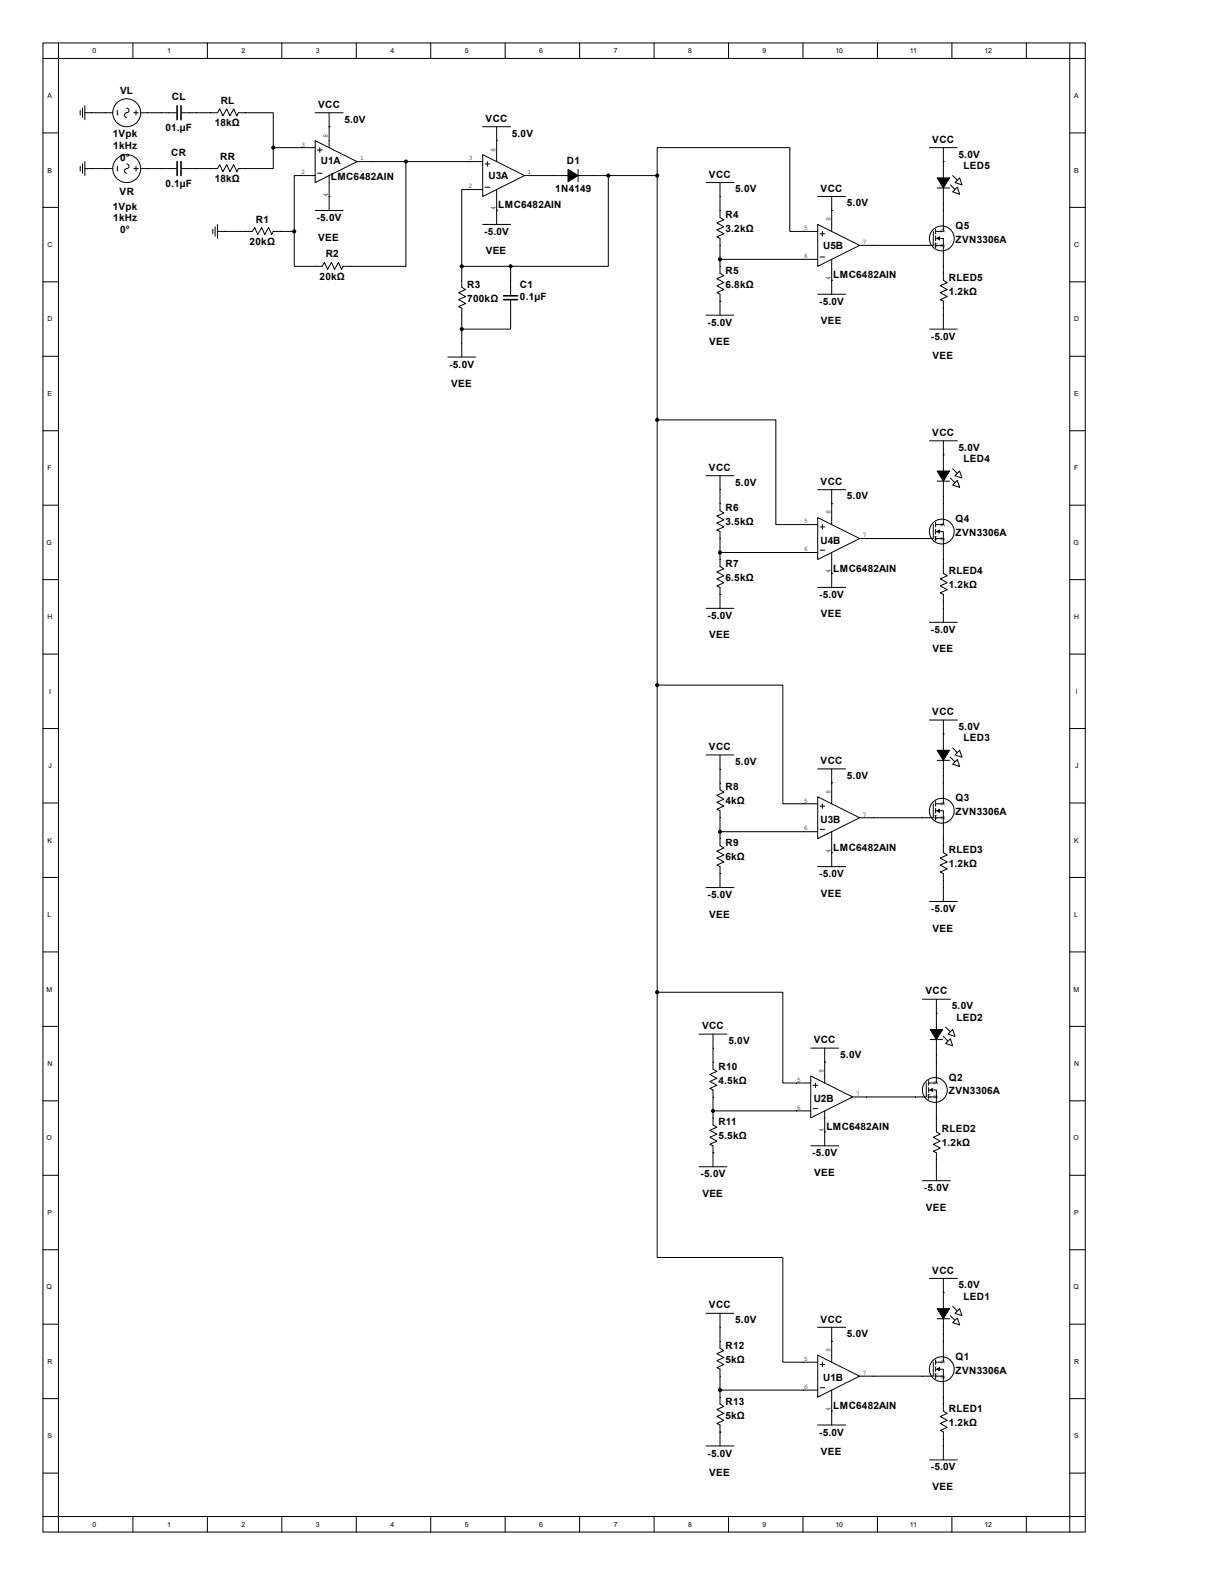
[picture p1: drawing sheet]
<svg xmlns="http://www.w3.org/2000/svg" width="216mm" height="279mm" viewBox="0 0 216 279" stroke-linecap="round" stroke-linejoin="round" font-family="sans-serif">
<g fill="none" stroke="#000" stroke-width=".18">
<path d="M7.6 7.6h184.9v264.2h-184.9zM7.6 10.4h184.9M10.4 7.6v264.2M14.2 19.6v.8M14.6 19.2v1.6M15 18.8v2.4M20.8 19.6v.8M22.5 19.2a.46 .46 0 0 1 .4 .5 .46 .46 0 0 1-.6 .4 .41 .41 0 0 0-.2 .4 .41 .41 0 0 0 .4 .3M23.6 7.6v2.8M24.1 19.6v.8M36.8 7.6v2.8M50 7.6v2.8"/>
<path d="M63.2 7.6v2.8M76.4 7.6v2.8M89.6 7.6v2.8M102.8 7.6v2.8M116 7.6v2.8M129.2 7.6v2.8M142.5 7.6v2.8M155.7 7.6v2.8M168.9 7.6v2.8M182.1 7.6v2.8M189.8 7.6v264.2M7.6 23.6h2.8"/>
<path d="M7.6 36.8h2.8M14.2 29.5v.8M14.6 29.1v1.6M15 20h5M15 29.9h5M15 28.7v2.4M20.8 29.5v.8M22.5 29.1a.46 .46 0 0 1 .4 .5 .46 .46 0 0 1-.6 .4 .41 .41 0 0 0-.2 .4 .41 .41 0 0 0 .4 .3M23.7 20h.8M23.7 29.9h.8M24.1 29.5v.8M25 20h6.3"/>
<path d="M25 29.9h6.3M32.2 20h2.7M32.2 29.9h2.7M37.3 20h1.3l.4-.7 .5 1.3 .7-1.3 .6 1.3 .7-1.3 .5 1.3 .3-.6h6.2v6.2M38.6 39.8v2.5M48.5 26.2v3.7h-6.2l-.3 .6-.5-1.3-.7 1.3-.6-1.3-.7 1.3-.5-1.3-.4 .7h-1.3M48.5 26.2h7.4M55.9 25l7.4 3.7-7.4 3.7zM55.9 31.1h-3.7v10M55.9 20h5M55.9 37.3h5M56.3 30.7h.8"/>
<path d="M56.3 26.6h.8M56.7 26.2v.8M58.4 22.5h.1M58.4 34.9h.1M58.4 20v6.2M58.4 31.1v6.2M63.3 28.7h22.3M72 28.7v18.5h-11.1l-.3 .6-.6-1.2-.6 1.2-.6-1.2-.7 1.2-.5-1.2-.5 .6h-4.9v-6.1M85.6 27.4l7.5 3.7-7.5 3.8zM85.6 33.6h-3.7v13.6M85.6 22.5h5M85.6 39.8h5"/>
<path d="M86 33.2h.9M86 29.1h.9M86.5 28.7v.8M88.1 25h.1M88.1 37.3h.1M88.1 22.5v6.2M88.1 33.6v6.2M93.1 31.1h14.8v16.1h-17.3M102.6 30v2.2M125.3 32.4h4.9M127.7 32.4v6.2l.7 .4-1.2 .5 1.2 .7-1.2 .6 1.2 .7-1.2 .5 .5 .3v6.2l.7 .4-1.2 .5 1.2 .7-1.2 .6 1.2 .7-1.2 .5 .5 .3v3.7M145.1 39.8l7.4 3.7-7.4 3.7z"/>
<path d="M145.1 34.9h4.9M147.5 37.3h.1M147.5 34.9v6.2M164.9 26.2h4.9M166.3 33.3h2.2M167.4 28.7h.1M167.4 26.2v14.9h-1.4M168.6 32.8l.8 .8M169 31.1l.8 .9M169.8 33.2l.4 1.2-1.2-.4zM170.2 31.6l.5 1.2-1.3-.4zM189.8 23.6h2.7"/>
<path d="M189.8 36.8h2.7M7.6 50h2.8M37.8 40.6v.9M38.2 40.2v1.7M38.6 41.1h6.2l.4-.7 .5 1.2 .7-1.2 .6 1.2 .7-1.2 .5 1.2 .3-.5h3.7M81.9 47.2v3.8l.7 .4-1.2 .5 1.2 .7-1.2 .6 1.2 .6-1.2 .6 .5 .3v8.6M81.9 47.2h8.7M90.6 53.3v5.1h-8.7M90.6 47.2v5.1M125.3 55.9h4.9M127.7 53.4h.1M127.7 46h17.4"/>
<path d="M142.6 41.1h2.5M145.1 52.2h4.9M145.5 45.6h.8M145.5 41.5h.8M145.9 41.1v.8M147.5 49.7h.1M147.5 46v6.2M164.9 58.4h4.9M165.6 41.1v2.4h-13.1M166 43.5h1.4v6.2l.6 .4-1.2 .6 1.2 .7-1.2 .5 1.2 .7-1.2 .6 .6 .2v5M166 42.3h1.4v1.2M166 40.6v.9"/>
<path d="M166 41.9v.8M166 43.1v.8M189.8 50h2.7M7.6 63.2h2.8M7.6 76.4h2.8M79.4 63.3h5M164.9 78.2h4.9M167.4 78.2v2.5M189.8 63.2h2.7M189.8 76.4h2.7M7.6 89.6h2.8M125.3 84.4h4.9"/>
<path d="M127.7 89.3v1.3l.7 .4-1.2 .5 1.2 .7-1.2 .6 1.2 .7-1.2 .5 .5 .3v1.2M127.7 99.3v1.2l.7 .4-1.2 .6 1.2 .6-1.2 .6 1.2 .7-1.2 .5 .5 .3v3.7M127.7 84.4v2.5M142.6 93.1h2.5M142.6 98h2.5M145.1 91.8l7.4 3.7-7.4 3.8zM145.1 86.9h4.9M145.5 97.6h.8M145.5 93.5h.8M145.9 93.1v.8M147.5 86.9v6.2M147.5 98v6.2"/>
<path d="M152.5 95.5h2.5M166.3 85.4h2.2M167.4 83.2v3.7M168.6 84.8l.8 .8M169 83.2l.8 .8M189.8 89.6h2.7M7.6 102.8h2.8M7.6 116h2.8M125.3 107.9h4.9M145.1 104.2h4.9M164.9 110.4h4.9M167.4 100.5v1.2l.6 .4-1.2 .6 1.2 .7-1.2 .5 1.2 .7-1.2 .6 .6 .2v1.3"/>
<path d="M167.4 107.9v2.5M189.8 102.8h2.7M189.8 116h2.7M7.6 129.2h2.8M189.8 129.2h2.7M7.6 142.5h2.8M7.6 155.7h2.8M189.8 142.5h2.7M189.8 155.7h2.7M7.6 168.9h2.8M189.8 168.9h2.7M7.6 182.1h2.8"/>
<path d="M7.6 195.3h2.8M189.8 182.1h2.7M189.8 195.3h2.7M7.6 208.5h2.8M189.8 208.5h2.7M7.6 221.7h2.8M7.6 234.9h2.8M189.8 221.7h2.7M189.8 234.9h2.7M7.6 248.1h2.8M189.8 248.1h2.7M7.6 261.3h2.8"/>
<path d="M7.6 269h184.9M23.6 269v2.8M36.8 269v2.8M50 269v2.8M63.2 269v2.8M76.4 269v2.8M89.6 269v2.8M102.8 269v2.8M116 269v2.8M129.2 269v2.8M142.5 269v2.8M155.7 269v2.8"/>
<path d="M168.9 269v2.8M182.1 269v2.8M189.8 261.3h2.7"/>
<circle cx="22.5" cy="29.9" r="2.48"/>
<circle cx="22.5" cy="20" r="2.48"/>
<circle cx="167.1" cy="42.3" r="2.2"/>
</g>
<path d="M31.4 18.8v2.4M32.1 18.8v2.4M31.4 28.7v2.4M32.1 28.7v2.4M89.3 52.5h2.5M89.3 53.2h2.5" fill="none" stroke="#000" stroke-width=".28"/>
<g fill="#000" stroke="#000" stroke-width=".18">
<path d="M100.8 30l1.8 1.1-1.8 1.1zM166.3 31.6h2.2l-1.1 1.7zM166.3 42.3l.4-.3v.6zM166.3 83.6h2.2l-1.1 1.8z"/>
<circle cx="48.5" cy="26.2" r=".28"/>
<circle cx="72" cy="28.7" r=".28"/>
<circle cx="107.9" cy="31.1" r=".28"/>
<circle cx="52.2" cy="41.1" r=".28"/>
<circle cx="81.9" cy="58.4" r=".28"/>
<circle cx="81.9" cy="47.2" r=".28"/>
<circle cx="90.6" cy="47.2" r=".28"/>
<circle cx="127.7" cy="46" r=".28"/>
<circle cx="127.7" cy="98" r=".28"/>
</g>
<g fill="#fff" stroke="#000" stroke-width=".18">
<path d="M169.4 84.4l.8-.8 .5 1.2z"/>
<path d="M169.8 85.2l.4 1.3-1.2-.5z"/>
</g>
<g fill="none" stroke="#000" stroke-width=".18">
<path d="M127.7 86.9v2.4M127.7 95.5v3.8M127.7 98h14.9M147.5 89.3h.1M165.6 93.1v2.4h-10.6M166 95.5h1.4v5M166 94.3h1.4v1.2M166 92.6v.9M166 93.9v.8M166 95.1v.8M167.4 86.9v6.2h-1.4M167.4 80.7h.1"/>
<path d="M167.4 80.7v2.5M127.7 105.4h.1M147.5 101.7h.1M167.4 106.7v1.2M125.3 133.9h4.9M127.7 138.9v1.2l.7 .4-1.2 .6 1.2 .7-1.2 .5 1.2 .7-1.2 .6 .5 .2v1.3M127.7 133.9v2.5M145.1 136.4h4.9M147.5 136.4v6.2M164.9 127.7h4.9M166.3 134.9h2.2M167.4 127.7v2.5"/>
<path d="M167.4 132.7v3.7M168.6 134.3l.8 .9M169 132.7l.8 .8M125.3 157.4h4.9M127.7 148.8v1.2l.7 .4-1.2 .6 1.2 .7-1.2 .5 1.2 .7-1.2 .6 .5 .2v3.7M142.6 142.6h2.5M142.6 147.5h2.5M145.1 141.4l7.4 3.7-7.4 3.7zM145.1 153.7h4.9M145.5 147.1h.8M145.5 143h.8M145.9 142.6v.8"/>
<path d="M147.5 147.5v6.2M152.5 145.1h2.5M164.9 159.9h4.9M167.4 150v1.3l.6 .4-1.2 .5 1.2 .7-1.2 .6 1.2 .6-1.2 .6 .6 .3v1.2M167.4 157.4v2.5"/>
<circle cx="167.1" cy="94.3" r="2.2"/>
</g>
<g fill="#000" stroke="#000" stroke-width=".18">
<path d="M166.3 94.3l.4-.3v.6zM166.3 133.1h2.2l-1.1 1.8z"/>
<circle cx="127.7" cy="147.5" r=".28"/>
</g>
<g fill="#fff" stroke="#000" stroke-width=".18">
<path d="M169.4 133.9l.8-.8 .5 1.2z"/>
<path d="M169.8 134.7l.4 1.3-1.2-.4z"/>
</g>
<g fill="none" stroke="#000" stroke-width=".18">
<path d="M127.7 136.4v2.5M147.5 138.9h.1M167.4 136.4v6.2h-1.4M167.4 130.2h.1M167.4 130.2v2.5M127.7 155h.1M127.7 145.1v3.7M127.7 147.5h14.9M147.5 151.3h.1M165.6 142.6v2.5h-10.6M166 145.1h1.4v4.9M166 143.8h1.4v1.3"/>
<path d="M166 142.2v.8M166 143.4v.8M166 144.7v.8M167.4 156.2v1.2M163.6 177.3h5M166.1 177.3v2.4M124 183.5h5M126.5 188.4v1.2l.7 .5-1.3 .5 1.3 .7-1.3 .5 1.3 .7-1.3 .6 .6 .3v1.2M126.5 198.3v1.2l.7 .5-1.3 .5 1.3 .7-1.3 .6 1.3 .6-1.3 .6 .6 .3v3.7M126.5 183.5v2.4M141.4 192.1h2.4M141.4 197.1h2.4"/>
<path d="M143.8 190.9l7.5 3.7-7.5 3.7zM143.8 185.9h5M144.2 196.7h.9M144.2 192.5h.9M144.7 192.1v.8M146.3 185.9v6.2M146.3 197.1v6.2M151.3 194.6h2.4M165 184.4h2.2M166.1 199.5v1.3l.7 .4-1.2 .6 1.2 .6-1.2 .6 1.2 .7-1.2 .5 .5 .3v1.2M166.1 182.2v3.7M167.4 183.9l.8 .8"/>
<path d="M167.8 182.2l.8 .8M124 207h5M143.8 203.3h5M163.6 209.5h5M166.1 207v2.5"/>
<circle cx="167.1" cy="143.8" r="2.2"/>
</g>
<g fill="#000" stroke="#000" stroke-width=".18">
<path d="M166.3 143.8l.4-.2v.5zM165 182.6h2.2l-1.1 1.8z"/>
<circle cx="126.5" cy="197.1" r=".28"/>
</g>
<g fill="#fff" stroke="#000" stroke-width=".18">
<path d="M168.2 183.5l.8-.9 .4 1.3z"/>
<path d="M167.8 185.1l.8-.8 .4 1.2z"/>
</g>
<g fill="none" stroke="#000" stroke-width=".18">
<path d="M166.1 179.7h.1M166.1 179.7v2.5M126.5 185.9v2.5M126.5 194.6v3.7M126.5 197.1h14.9M146.3 188.4h.1M164.3 192.1v2.5h-10.6M164.7 194.6h1.4v4.9M164.7 193.4h1.4v1.2M164.7 191.7v.8M164.7 192.9v.9M164.7 194.2v.8"/>
<path d="M166.1 185.9v6.2h-1.4M126.5 204.5h.1M146.3 200.8h.1M166.1 205.7v1.3M125.3 233h4.9M127.7 237.9v1.3l.7 .4-1.2 .5 1.2 .7-1.2 .6 1.2 .7-1.2 .5 .5 .3M127.7 233v2.5M145.1 235.5h4.9M147.5 235.5v6.1M164.9 226.8h4.9M166.3 233.9h2.2M167.4 226.8v2.5"/>
<path d="M167.4 231.7v3.8M168.6 233.4l.8 .8M169 231.7l.8 .9M125.3 256.5h4.9M127.7 247.8v1.3l.7 .4-1.2 .5 1.2 .7-1.2 .6 1.2 .7-1.2 .5 .5 .3v3.7M127.7 242.9v1.2M142.6 241.6h2.5M142.6 246.6h2.5M145.1 240.4l7.4 3.7-7.4 3.7zM145.1 252.8h4.9M145.5 246.2h.8M145.5 242.1h.8"/>
<path d="M145.9 241.6v.9M147.5 246.6v6.2M152.5 244.1h2.5M164.9 259h4.9M167.4 249.1v1.2l.6 .4-1.2 .6 1.2 .7-1.2 .5 1.2 .7-1.2 .6 .6 .2v1.3M167.4 256.5v2.5"/>
<circle cx="165.8" cy="193.4" r="2.2"/>
</g>
<g fill="#000" stroke="#000" stroke-width=".18">
<path d="M165 193.4l.4-.3v.5zM166.3 232.2h2.2l-1.1 1.7z"/>
<circle cx="127.7" cy="246.6" r=".28"/>
</g>
<g fill="#fff" stroke="#000" stroke-width=".18">
<path d="M169.4 233l.8-.8 .5 1.2z"/>
<path d="M169 234.6l.8-.8 .4 1.2z"/>
</g>
<g fill="none" stroke="#000" stroke-width=".18">
<path d="M34.9 29.9h2.4M34.9 20h2.4M107.9 31.1h8.7M116.6 31.1v-4.9h23.5v14.9h2.5M116.6 31.1v144.9M116.6 74.5h21v18.6h5M116.6 121.5h22.3v21.1h3.7M116.6 176v47.1h22.3v18.5h3.7M116.6 176h22.3v16.1h2.5M127.7 235.5v2.4M147.5 237.9h.1M167.4 235.5v6.1h-1.4"/>
<path d="M167.4 229.3h.1M167.4 229.3v2.4M127.7 254h.1M127.7 244.1v3.7M127.7 246.6h14.9M147.5 250.3h.1M165.6 241.6v2.5h-10.6M166 244.1h1.4v5M166 242.9h1.4v1.2M166 241.2v.9M166 242.5v.8M166 243.7v.8"/>
<path d="M167.4 255.3v1.2"/>
<circle cx="167.1" cy="242.9" r="2.2"/>
</g>
<g fill="#000" stroke="#000" stroke-width=".18">
<path d="M166.3 242.9l.4-.3v.6z"/>
<circle cx="116.6" cy="31.1" r=".28"/>
<circle cx="116.6" cy="74.5" r=".28"/>
<circle cx="116.6" cy="121.5" r=".28"/>
<circle cx="116.6" cy="176" r=".28"/>
</g>
<g font-size="1.8">
<text x="21.3" y="16.7">VL</text>
<text x="30.5" y="17.8">CL</text>
<text x="29.3" y="23.3">01.µF</text>
<text x="38.1" y="22.4">18kΩ</text>
<text x="39.2" y="18.5">RL</text>
<text x="56.4" y="19.1">VCC</text>
<text x="61.1" y="21.8">5.0V</text>
<text x="86.1" y="21.6">VCC</text>
<text x="20" y="24.4">1Vpk</text>
<text x="20.1" y="26.5">1kHz</text>
<text x="21.3" y="28.5">0°</text>
<text x="30.4" y="27.7">CR</text>
<text x="39.1" y="28.4">RR</text>
<text x="56.9" y="29.2">U1A</text>
<text x="90.8" y="24.2">5.0V</text>
<text x="100.5" y="29.2">D1</text>
<text x="165.4" y="25.3">VCC</text>
<text x="170.1" y="27.9">5.0V</text>
<text x="21.2" y="34.7">VR</text>
<text x="29.3" y="33.2">0.1µF</text>
<text x="38.1" y="32.3">18kΩ</text>
<text x="58.7" y="31.9">LMC6482AIN</text>
<text x="86.7" y="31.7">U3A</text>
<text x="98.5" y="34.1">1N4149</text>
<text x="125.8" y="31.5">VCC</text>
<text x="130.4" y="34.1">5.0V</text>
<text x="145.6" y="34">VCC</text>
<text x="170.9" y="30">LED5</text>
<text x="20" y="37.2">1Vpk</text>
<text x="20.1" y="39.2">1kHz</text>
<text x="21.3" y="41.3">0°</text>
<text x="45.4" y="39.5">R1</text>
<text x="56.2" y="39.2">-5.0V</text>
<text x="85.9" y="41.7">-5.0V</text>
<text x="88.4" y="36.9">LMC6482AIN</text>
<text x="128.7" y="38.7">R4</text>
<text x="128.7" y="41.1">3.2kΩ</text>
<text x="150.2" y="36.6">5.0V</text>
<text x="169.5" y="40.6">Q5</text>
<text x="44.3" y="43.5">20kΩ</text>
<text x="56.5" y="42.7">VEE</text>
<text x="57.8" y="45.7">R2</text>
<text x="86.2" y="45.1">VEE</text>
<text x="146" y="44.2">U5B</text>
<text x="169.5" y="43.1">ZVN3306A</text>
<text x="56.7" y="49.7">20kΩ</text>
<text x="82.9" y="51.1">R3</text>
<text x="82.9" y="53.6">700kΩ</text>
<text x="92.2" y="51.1">C1</text>
<text x="92.2" y="53.3">0.1µF</text>
<text x="128.7" y="48.6">R5</text>
<text x="128.7" y="51.1">6.8kΩ</text>
<text x="147.8" y="49.4">LMC6482AIN</text>
<text x="168.3" y="49.8">RLED5</text>
<text x="168.3" y="52.3">1.2kΩ</text>
<text x="125.5" y="57.8">-5.0V</text>
<text x="145.3" y="54.1">-5.0V</text>
<text x="145.6" y="57.5">VEE</text>
<text x="79.7" y="65.2">-5.0V</text>
<text x="125.8" y="61.3">VEE</text>
<text x="165.1" y="60.3">-5.0V</text>
<text x="165.4" y="63.7">VEE</text>
<text x="80.1" y="68.7">VEE</text>
<text x="165.4" y="77.3">VCC</text>
<text x="125.8" y="83.5">VCC</text>
<text x="170.1" y="80">5.0V</text>
<text x="170.9" y="82">LED4</text>
<text x="130.4" y="86.1">5.0V</text>
<text x="145.6" y="86">VCC</text>
<text x="150.2" y="88.6">5.0V</text>
<text x="128.7" y="90.7">R6</text>
<text x="128.7" y="93.2">3.5kΩ</text>
<text x="169.5" y="92.6">Q4</text>
<text x="169.5" y="95.1">ZVN3306A</text>
<text x="128.7" y="100.6">R7</text>
<text x="145.6" y="96.5">U4B</text>
<text x="147.8" y="101.4">LMC6482AIN</text>
<text x="168.3" y="101.8">RLED4</text>
<text x="128.7" y="103.1">6.5kΩ</text>
<text x="145.3" y="106.1">-5.0V</text>
<text x="168.3" y="104.3">1.2kΩ</text>
<text x="125.5" y="109.8">-5.0V</text>
<text x="125.8" y="113.2">VEE</text>
<text x="145.6" y="109.5">VEE</text>
<text x="165.1" y="112.3">-5.0V</text>
<text x="165.4" y="115.7">VEE</text>
<text x="165.4" y="126.9">VCC</text>
<text x="170.1" y="129.5">5.0V</text>
<text x="170.9" y="131.5">LED3</text>
<text x="125.8" y="133.1">VCC</text>
<text x="130.4" y="135.7">5.0V</text>
<text x="145.6" y="135.6">VCC</text>
<text x="128.7" y="140.2">R8</text>
<text x="128.7" y="142.7">4kΩ</text>
<text x="150.2" y="138.1">5.0V</text>
<text x="169.5" y="142.2">Q3</text>
<text x="145.6" y="146">U3B</text>
<text x="169.5" y="144.6">ZVN3306A</text>
<text x="128.7" y="150.1">R9</text>
<text x="128.7" y="152.6">6kΩ</text>
<text x="145.3" y="155.6">-5.0V</text>
<text x="147.8" y="151">LMC6482AIN</text>
<text x="168.3" y="151.3">RLED3</text>
<text x="168.3" y="153.8">1.2kΩ</text>
<text x="125.5" y="159.3">-5.0V</text>
<text x="145.6" y="159">VEE</text>
<text x="165.1" y="161.8">-5.0V</text>
<text x="125.8" y="162.8">VEE</text>
<text x="165.4" y="165.3">VEE</text>
<text x="164.2" y="176.4">VCC</text>
<text x="168.9" y="179">5.0V</text>
<text x="124.5" y="182.6">VCC</text>
<text x="129.2" y="185.2">5.0V</text>
<text x="144.4" y="185.1">VCC</text>
<text x="169.7" y="181.1">LED2</text>
<text x="127.5" y="189.7">R10</text>
<text x="149.1" y="187.7">5.0V</text>
<text x="168.3" y="191.7">Q2</text>
<text x="127.5" y="192.2">4.5kΩ</text>
<text x="144.4" y="195.5">U2B</text>
<text x="168.3" y="194.1">ZVN3306A</text>
<text x="127.5" y="199.6">R11</text>
<text x="127.5" y="202.1">5.5kΩ</text>
<text x="146.6" y="200.5">LMC6482AIN</text>
<text x="167.1" y="200.9">RLED2</text>
<text x="167.1" y="203.4">1.2kΩ</text>
<text x="124.3" y="208.9">-5.0V</text>
<text x="144.1" y="205.1">-5.0V</text>
<text x="144.4" y="208.6">VEE</text>
<text x="124.6" y="212.3">VEE</text>
<text x="163.9" y="211.3">-5.0V</text>
<text x="164.3" y="214.8">VEE</text>
<text x="165.4" y="225.9">VCC</text>
<text x="125.8" y="232.1">VCC</text>
<text x="170.1" y="228.6">5.0V</text>
<text x="170.9" y="230.6">LED1</text>
<text x="128.7" y="239.3">R12</text>
<text x="130.4" y="234.7">5.0V</text>
<text x="145.6" y="234.6">VCC</text>
<text x="150.2" y="237.2">5.0V</text>
<text x="128.7" y="241.8">5kΩ</text>
<text x="146" y="244.9">U1B</text>
<text x="169.5" y="241.2">Q1</text>
<text x="169.5" y="243.7">ZVN3306A</text>
<text x="128.7" y="249.2">R13</text>
<text x="128.7" y="251.7">5kΩ</text>
<text x="147.8" y="250">LMC6482AIN</text>
<text x="168.3" y="250.4">RLED1</text>
<text x="145.3" y="254.7">-5.0V</text>
<text x="168.3" y="252.9">1.2kΩ</text>
<text x="125.5" y="258.4">-5.0V</text>
<text x="125.8" y="261.8">VEE</text>
<text x="145.6" y="258.1">VEE</text>
<text x="165.1" y="260.9">-5.0V</text>
<text x="165.4" y="264.3">VEE</text>
</g>
<g font-size="1.2">
<text x="16.4" y="9.4">0</text>
<text x="29.6" y="9.4">1</text>
<text x="42.8" y="9.4">2</text>
<text x="56" y="9.4">3</text>
<text x="69.3" y="9.4">4</text>
<text x="82.5" y="9.4">5</text>
<text x="95.7" y="9.4">6</text>
<text x="108.9" y="9.4">7</text>
<text x="122.1" y="9.4">8</text>
<text x="135.3" y="9.4">9</text>
<text x="148.2" y="9.4">10</text>
<text x="161.4" y="9.4">11</text>
<text x="174.6" y="9.4">12</text>
<text x="8.4" y="17.4">A</text>
<text x="190.6" y="17.4">A</text>
<text x="53.4" y="26">3</text>
<text x="58.2" y="24.4" transform="rotate(-90 58.2 24.4)">8</text>
<text x="63.9" y="28.4">1</text>
<text x="83.1" y="28.4">3</text>
<text x="87.9" y="26.9" transform="rotate(-90 87.9 26.9)">8</text>
<text x="8.4" y="30.6">B</text>
<text x="53.4" y="30.9">2</text>
<text x="58.2" y="34.9" transform="rotate(-90 58.2 34.9)">4</text>
<text x="83.1" y="33.4">2</text>
<text x="93.6" y="30.9">1</text>
<text x="190.6" y="30.6">B</text>
<text x="87.9" y="37.3" transform="rotate(-90 87.9 37.3)">4</text>
<text x="142.6" y="40.9">5</text>
<text x="147.3" y="39.3" transform="rotate(-90 147.3 39.3)">8</text>
<text x="167.6" y="41.4" transform="rotate(-90 167.6 41.4)">D</text>
<text x="8.4" y="43.8">C</text>
<text x="142.6" y="45.8">6</text>
<text x="153" y="43.3">7</text>
<text x="165.7" y="43.8">G</text>
<text x="167.6" y="43.9" transform="rotate(-90 167.6 43.9)">S</text>
<text x="190.6" y="43.8">C</text>
<text x="147.3" y="49.7" transform="rotate(-90 147.3 49.7)">4</text>
<text x="8.4" y="57">D</text>
<text x="190.6" y="57">D</text>
<text x="8.4" y="70.2">E</text>
<text x="190.6" y="70.2">E</text>
<text x="8.4" y="83.4">F</text>
<text x="190.6" y="83.4">F</text>
<text x="142.6" y="92.8">5</text>
<text x="147.3" y="91.3" transform="rotate(-90 147.3 91.3)">8</text>
<text x="153" y="95.3">7</text>
<text x="165.7" y="95.8">G</text>
<text x="167.6" y="96" transform="rotate(-90 167.6 96)">S</text>
<text x="167.6" y="93.4" transform="rotate(-90 167.6 93.4)">D</text>
<text x="8.3" y="96.6">G</text>
<text x="142.6" y="97.8">6</text>
<text x="147.3" y="101.7" transform="rotate(-90 147.3 101.7)">4</text>
<text x="190.4" y="96.6">G</text>
<text x="8.4" y="109.9">H</text>
<text x="190.6" y="109.9">H</text>
<text x="8.7" y="123.1">I</text>
<text x="190.9" y="123.1">I</text>
<text x="8.6" y="136.3">J</text>
<text x="190.8" y="136.3">J</text>
<text x="142.6" y="142.4">5</text>
<text x="147.3" y="140.8" transform="rotate(-90 147.3 140.8)">8</text>
<text x="167.6" y="143" transform="rotate(-90 167.6 143)">D</text>
<text x="8.4" y="149.5">K</text>
<text x="142.6" y="147.3">6</text>
<text x="153" y="144.9">7</text>
<text x="165.7" y="145.3">G</text>
<text x="167.6" y="145.5" transform="rotate(-90 167.6 145.5)">S</text>
<text x="190.6" y="149.5">K</text>
<text x="147.3" y="151.3" transform="rotate(-90 147.3 151.3)">4</text>
<text x="8.4" y="162.7">L</text>
<text x="190.6" y="162.7">L</text>
<text x="8.3" y="175.9">M</text>
<text x="190.4" y="175.9">M</text>
<text x="8.4" y="189.1">N</text>
<text x="141.4" y="191.9">5</text>
<text x="146.1" y="190.3" transform="rotate(-90 146.1 190.3)">8</text>
<text x="190.6" y="189.1">N</text>
<text x="141.4" y="196.8">6</text>
<text x="151.8" y="194.4">7</text>
<text x="164.5" y="194.8">G</text>
<text x="166.4" y="195" transform="rotate(-90 166.4 195)">S</text>
<text x="166.4" y="192.5" transform="rotate(-90 166.4 192.5)">D</text>
<text x="8.3" y="202.3">O</text>
<text x="146.1" y="200.8" transform="rotate(-90 146.1 200.8)">4</text>
<text x="190.4" y="202.3">O</text>
<text x="8.4" y="215.5">P</text>
<text x="190.6" y="215.5">P</text>
<text x="8.3" y="228.7">Q</text>
<text x="190.4" y="228.7">Q</text>
<text x="147.3" y="239.9" transform="rotate(-90 147.3 239.9)">8</text>
<text x="8.4" y="241.9">R</text>
<text x="142.6" y="241.4">5</text>
<text x="153" y="243.9">7</text>
<text x="165.7" y="244.3">G</text>
<text x="167.6" y="244.6" transform="rotate(-90 167.6 244.6)">S</text>
<text x="167.6" y="242" transform="rotate(-90 167.6 242)">D</text>
<text x="190.6" y="241.9">R</text>
<text x="142.6" y="246.4">6</text>
<text x="147.3" y="250.3" transform="rotate(-90 147.3 250.3)">4</text>
<text x="8.4" y="255.1">S</text>
<text x="190.6" y="255.1">S</text>
<text x="16.4" y="270.8">0</text>
<text x="29.6" y="270.8">1</text>
<text x="42.8" y="270.8">2</text>
<text x="56" y="270.8">3</text>
<text x="69.3" y="270.8">4</text>
<text x="82.5" y="270.8">5</text>
<text x="95.7" y="270.8">6</text>
<text x="108.9" y="270.8">7</text>
<text x="122.1" y="270.8">8</text>
<text x="135.3" y="270.8">9</text>
<text x="148.2" y="270.8">10</text>
<text x="161.4" y="270.8">11</text>
<text x="174.6" y="270.8">12</text>
</g>
</svg>
